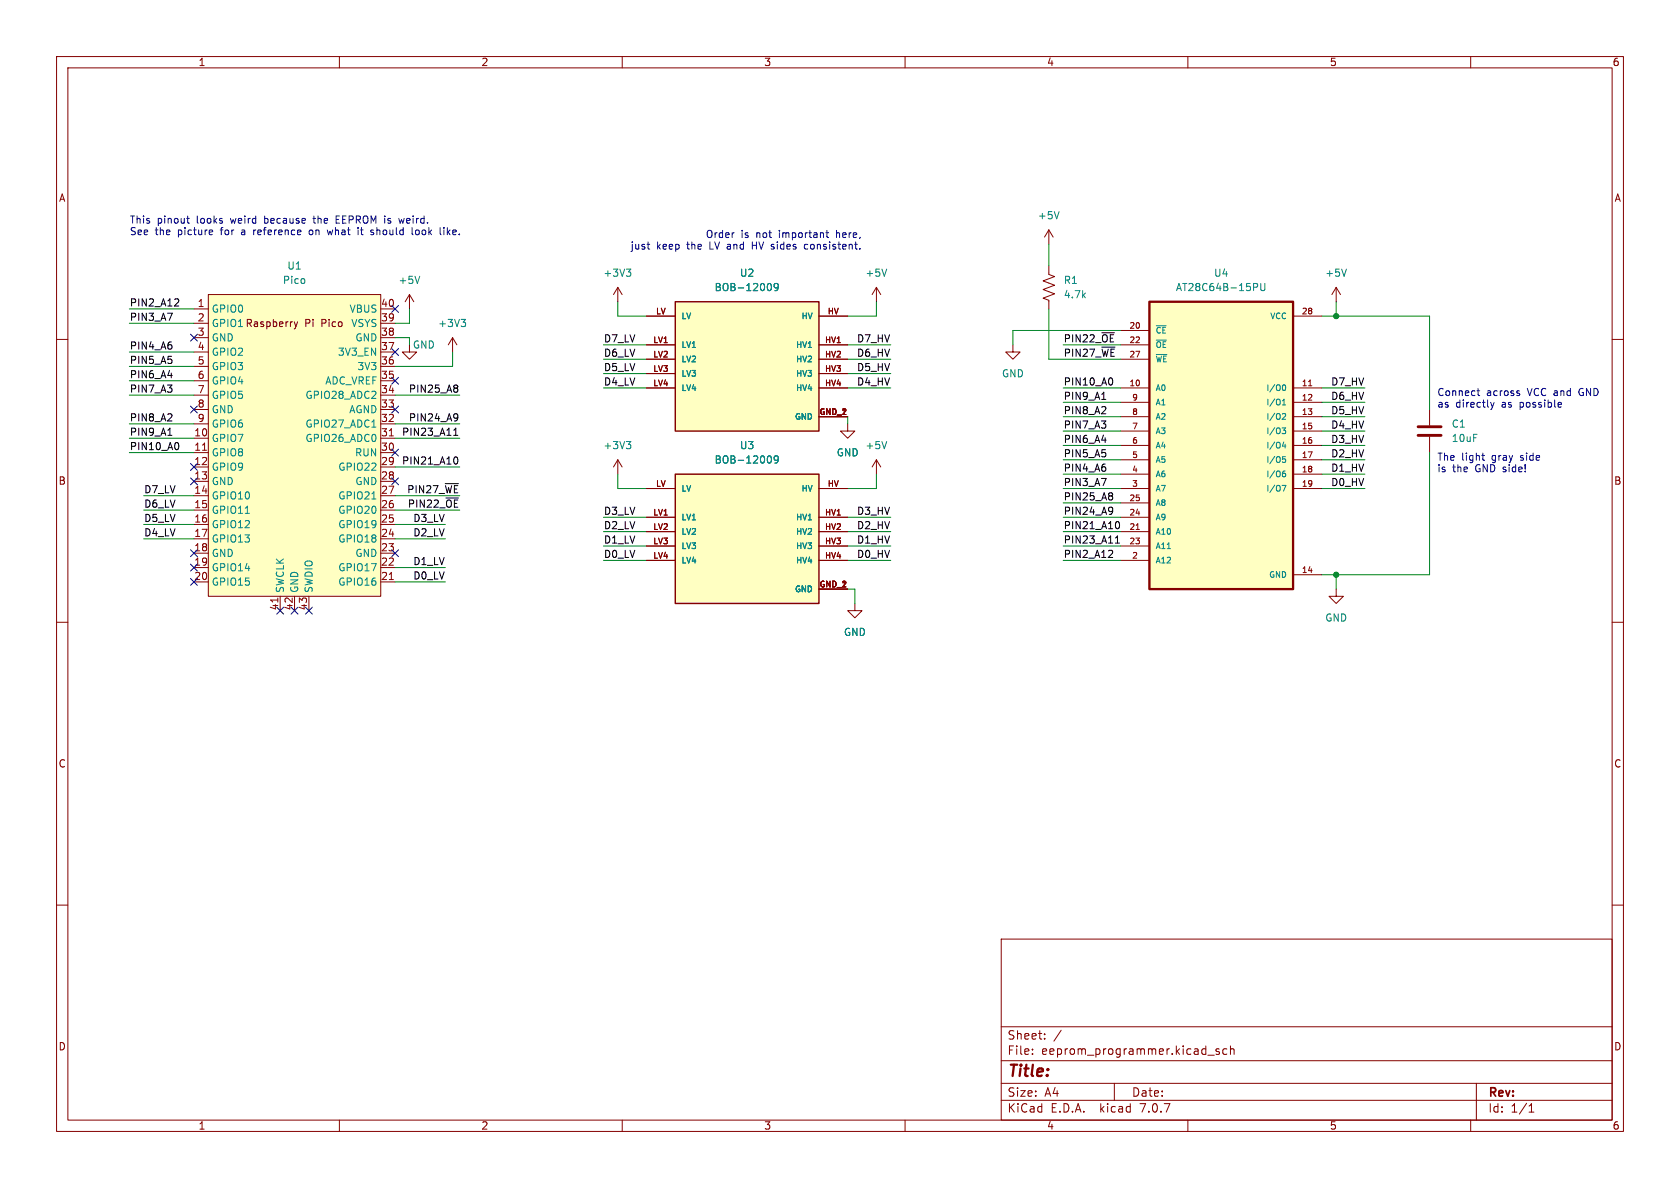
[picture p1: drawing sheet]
<svg xmlns="http://www.w3.org/2000/svg" width="297mm" height="210mm" viewBox="0 0 297 210" stroke-linecap="round" stroke-linejoin="round" font-family="sans-serif">
<g fill="none" stroke="#840000" stroke-width=".18">
<path d="M10 10h277v190h-277zM12 12h273v186h-273zM60 10v2M110 10v2M160 10v2M210 10v2M260 10v2M10 60h2M34.3 54.6h2.5M34.3 57.2h2.5M34.3 59.7h2.5M36.8 52.1h30.5v53.3h-30.5z"/>
<path d="M52 56.9l.3 .8M52.3 57.7l-.3 .5M52.6 56.9l-.3 .8M67.3 54.6h2.5M67.3 57.2h2.5M67.3 59.7h2.5M72.4 52.1l-.8 1.2M72.4 52.1v2.5M72.4 52.1l.8 1.2M80 59.7l-.8 1.3M80 59.7v2.5M80 59.7l.8 1.3"/>
<path d="M109.2 50.8v2.5M109.2 50.8l-.7 1.3M109.2 50.8l.8 1.3M114.3 55.9h5.1M144.8 55.9h5.1M154.9 50.8l-.7 1.3M154.9 50.8v2.5M154.9 50.8l.8 1.3M185.4 47v1.5l1 .4-2 .8 2 .7-2 .8 2 .7-2 .8 1 .4v1.5M185.4 40.6v2.6M185.4 40.6l-.7 1.3M185.4 40.6l.8 1.3"/>
<path d="M198.1 58.4h5.1M228.6 55.9h5.1M236.2 50.8l-.7 1.3M236.2 50.8v2.5M236.2 50.8l.8 1.3M285 60h2M34.3 77.5h2.5M34.3 74.9h2.5M34.3 72.4h2.5M34.3 69.9h2.5M34.3 67.3h2.5M34.3 64.8h2.5"/>
<path d="M34.3 62.2h2.5M35.8 79.6h.7M67.3 77.5h2.5M67.3 74.9h2.5M67.3 72.4h2.5M67.3 69.9h2.5M67.3 67.3h2.5M67.3 64.8h2.5M67.3 62.2h2.5M68.8 77.1h.7M72.4 61v1.2h1.3l-1.3 1.3-1.3-1.3h1.3M114.3 61h5.1"/>
<path d="M114.3 63.5h5.1M114.3 66h5.1M114.3 68.6h5.1M144.8 73.7h5.1M144.8 61h5.1M144.8 63.5h5.1M144.8 66h5.1M144.8 68.6h5.1M149.9 74.9v1.3h1.2l-1.2 1.3-1.3-1.3h1.3M179.1 61v1.2h1.2l-1.2 1.3-1.3-1.3h1.3M198.1 73.7h5.1M198.1 61h5.1"/>
<path d="M198.1 63.5h5.1M198.1 68.6h5.1M198.1 71.1h5.1M198.1 76.2h5.1M198.1 78.7h5.1M228.6 73.7h5.1M228.6 68.6h5.1M228.6 71.1h5.1M228.6 76.2h5.1M228.6 78.7h5.1M231.3 68.2h.6M252.7 72.4v2.8"/>
<path d="M252.7 77.2v2.8M34.3 80h2.5M34.3 82.6h2.5M34.3 85.1h2.5M34.3 87.6h2.5M34.3 90.2h2.5M34.3 92.7h2.5M34.3 95.3h2.5M34.3 97.8h2.5M67.3 80h2.5M67.3 82.6h2.5M67.3 85.1h2.5"/>
<path d="M67.3 87.6h2.5M67.3 90.2h2.5M67.3 92.7h2.5M67.3 95.3h2.5M67.3 97.8h2.5M109.2 81.3l-.7 1.3M109.2 81.3v2.5M109.2 81.3l.8 1.3M114.3 86.4h5.1M114.3 91.4h5.1M114.3 94h5.1M114.3 96.5h5.1"/>
<path d="M114.3 99.1h5.1M144.8 86.4h5.1M144.8 91.4h5.1M144.8 94h5.1M144.8 96.5h5.1M144.8 99.1h5.1M154.9 81.3v2.5M154.9 81.3l-.7 1.3M154.9 81.3l.8 1.3M198.1 86.4h5.1M198.1 91.4h5.1M198.1 94h5.1"/>
<path d="M198.1 96.5h5.1M198.1 99.1h5.1M198.1 81.3h5.1M198.1 83.8h5.1M198.1 88.9h5.1M200.9 93.6h.5M228.6 86.4h5.1M228.6 81.3h5.1M228.6 83.8h5.1M10 110h2M34.3 100.3h2.5M34.3 102.9h2.5"/>
<path d="M49.1 105.7v.7M49.5 105.4v2.6M52.1 105.4v2.6M54.6 105.4v2.6M67.3 100.3h2.5M67.3 102.9h2.5M68.8 102.5h.7M144.8 104.1h5.1M151.1 106.7v1.3h1.3l-1.3 1.2-1.2-1.2h1.2M228.6 101.6h5.1M236.2 104.1v1.3h1.3l-1.3 1.3-1.3-1.3h1.3M285 110h2"/>
<path d="M10 160h2M285 160h2M177 166h108v32h-108zM60 198v2M110 198v2M160 198v2M177 194.5h108M177 191.5h108M177 187.5h108M177 181.5h108M182.5 186.3v.1M182.5 185.5v.1"/>
<path d="M184.7 183.6v.1M184.7 182.8v.1M187.6 182.1l-1.3 2M197 191.5v3M210 198v2M213.5 186.5h1.2M215.5 185.5l-.3-.1-.2 .2v.2l.5 .2v.3h-.5M216.9 185.5l-.4-.1-.3 .3v.4l.1 .2h.6M217.5 185.5l.2-.1 .4 .1 .1 .9M217.5 184.9v1.5M260 198v2M261 191.5v6.5"/>
<path d="M270.3 196.6h.9M270.3 195.5l.4-.4v1.5"/>
</g>
<g fill="none" stroke="#008484" stroke-width=".18">
<path d="M187.2 37.4l-.4 1.3M74.2 48.8l-.4 1.3M81.5 56.5h.8l-.4 .4M82.1 56.9l.2 .3v.3l-.2 .2M110.7 47.6h.8l-.4 .5M111.3 48.1l.2 .2v.3l-.2 .2M136 50.1a.68 .68 0 0 1 .4 .6 .68 .68 0 0 1-.4 .7M137.6 50.7l-.3 .2-.3-.1-.1-.1 .1-.5 .3-.1 .2 .1a.84 .84 0 0 1-.3 1.2h-.2M156.8 47.6l-.5 1.2M204.4 57.6h1.7M221.6 50.1h.5l.2 .3-.1 .3-.6 .1M222.9 50.1v1l.2 .3 .4-.1 .1-.2v-1"/>
<path d="M238 47.6l-.4 1.2M65.7 75.5h.8M110.7 78h.8l-.4 .5M111.3 78.5l.2 .3v.3l-.2 .2M156.8 78l-.5 1.3M204.4 60.1h1.8M204.4 62.7h1.9M226.7 75.6h.6l-.3 .4 .2 .1 .1 .4-.2 .2h-.3M226.7 71.6h.6M226.7 70.9l.3-.3v1M226.8 73.2l.3-.1 .2 .3-.6 .7h.6M226.9 68.1l.1-.1a.54 .54 0 0 1 .3 .5 .54 .54 0 0 1-.3 .5h-.1"/>
<path d="M227 78.1l-.3 .8h.6M227.2 78.5v.7M43.4 90.7h.7M65.7 88.2h.8M136 80.6a.68 .68 0 0 1 .4 .6 .68 .68 0 0 1-.4 .7M137.6 81.1l-.3 .3-.3-.1-.1-.2 .1-.4 .3-.1 .2 .1a.84 .84 0 0 1-.3 1.2h-.2M226.7 85.8h.6l-.4 1M226.8 80.7h.4M226.8 83.7h.3l.2 .1-.1 .4h-.4M226.9 81.1h.2l.2 .2-.1 .4h-.3M227.2 83.3l-.3 .1"/>
</g>
<g fill="#ffffc2" stroke="#ffffc2" stroke-width=".18">
<path d="M119.4 83.8h25.4v22.9h-25.4z"/>
<path d="M119.4 53.3h25.4v22.9h-25.4z"/>
<path d="M36.8 52.1h30.5v53.3h-30.5z"/>
<path d="M203.2 53.3h25.4v50.8h-25.4z"/>
</g>
<path d="M119.4 53.3h25.4v22.9h-25.4zM119.4 83.8h25.4v22.9h-25.4z" fill="none" stroke="#840000" stroke-width=".25"/>
<path d="M250.7 77h4.1M250.7 75.4h4.1" fill="none" stroke="#840000" stroke-width=".51"/>
<path d="M203.2 53.3h25.4v50.8h-25.4z" fill="none" stroke="#840000" stroke-width=".41"/>
<g fill="none" stroke="#000" stroke-width=".18">
<path d="M31.4 52.8l.2 .3-.1 .3-.7 .7h.8M29.7 77h.7M31.4 78.3l.2 .4-.2 .7M80.2 77h.7M80.2 76.1l.4-.4v1.3M80.7 73.1l.2 .2a1.07 1.07 0 0 1-.1 1M80.7 68.1l.2 .2-.2 .3 .2 .3v.2l-.2 .2M80.9 73.7l-.2 .2M194.8 70.6h.7M196.5 66.9l.2 .4-.2 .7M80.5 80.8a.68 .68 0 0 1 .5 .6 .68 .68 0 0 1-.5 .6M196.5 89.7l.1 .1a1.07 1.07 0 0 1-.1 1"/>
<path d="M196.5 87.1l.2 .3-.2 .3 .2 .2v.2l-.2 .3M196.5 97.3l.2 .2-.1 .3-.7 .7h.8M196.7 90.2l-.2 .2M197.2 96h.7M197.2 95.1l.4-.4v1.3M197.5 92.2a.68 .68 0 0 1 .4 .6 .68 .68 0 0 1-.4 .7"/>
</g>
<g fill="none" stroke="#0000c2" stroke-width=".18">
<path d="M33 38.6h.5M33.2 39.3l.3 .2M55.3 38.6h.5M55.5 38.2l.1 1.2M59.4 38.8h.5M60 38.2h-.6v1.3h.6M71.5 38.6l-.3 .9-.2-.7-.3 .7M37.2 40.6l.3 .1 .1 .3-.6 .1M37.5 41.4l-.3 .1M44.9 40.6v.9M45.1 40.6l-.2 .3M55.1 40.6l-.3 .1-.2 .2 .1 .5 .4 .1"/>
<path d="M57.9 40.6l.2 .9 .2-.6 .3 .6M63.3 40.2v.1M63.7 40.6h.5M63.9 40.2v1.1l.2 .2M65.9 41.1l.2 .2-.2 .2M65.9 40.6l.1 .1M72.9 40.2v1.1l.1 .2M74 40.7l-.3-.1-.2 .3v.5l.2 .1 .3-.1M78.5 40.2v.1M78.5 40.6v.9M79.1 40.2v1.3M79.6 40.6l-.5 .5"/>
<path d="M114.4 43.2h.5M114.6 44h.3M133 42.8v1.2M133 43.4h.7M142.8 43.3l-.4-.1-.2 .2 .1 .6h.5M146 41.1h.5M146.2 40.7v1.1l.3 .2M261.1 69.1h.5M261.3 68.7v1.1l.3 .1M263.5 71.1l.3 .9M263.8 72l-.3 .4M264.1 71.1l-.3 .9"/>
<path d="M268.5 69.5l.2 .2-.2 .2M268.5 69.1h.1M275.9 71.1l.2 .3-.7 .2M276 71.9l-.1 .1M262 80.5h.4M262.1 81.2l.3 .2"/>
</g>
<g fill="none" stroke="#008400" stroke-width=".18">
<path d="M22.9 57.2h11.4M22.9 54.6h11.4M69.8 59.7h2.6v1.3M72.4 54.6v2.6h-2.6M109.2 53.3v2.6h5.1M154.9 53.3v2.6h-5M185.4 43.2v3.8M185.4 54.6v8.9h12.7M198.1 58.4h-19v2.6M233.7 55.9h19v16.5M236.2 53.3v2.6M22.9 69.9h11.4"/>
<path d="M22.9 67.3h11.4M22.9 62.2h11.4M22.9 64.8h11.4M22.9 77.5h11.4M22.9 74.9h11.4M69.8 69.9h11.5M69.8 77.5h11.5M69.8 74.9h11.5M80 62.2v2.6h-10.2M106.7 68.6h7.6M106.7 61h7.6M106.7 66h7.6"/>
<path d="M106.7 63.5h7.6M149.9 68.6h7.6M149.9 73.7v1.2M149.9 61h7.6M149.9 66h7.6M149.9 63.5h7.6M188 68.6h10.1M188 76.2h10.1M188 61h10.1M188 71.1h10.1M188 73.7h10.1M188 78.7h10.1"/>
<path d="M233.7 68.6h7.6M233.7 76.2h7.6M233.7 71.1h7.6M233.7 73.7h7.6M233.7 78.7h7.6M22.9 80h11.4M25.4 95.3h8.9M25.4 92.7h8.9M25.4 87.6h8.9M25.4 90.2h8.9M69.8 95.3h8.9M69.8 92.7h8.9"/>
<path d="M69.8 87.6h11.5M69.8 90.2h11.5M69.8 82.6h11.5M106.7 91.4h7.6M106.7 94h7.6M106.7 99.1h7.6M106.7 96.5h7.6M109.2 83.8v2.6h5.1M149.9 91.4h7.6M149.9 94h7.6M149.9 99.1h7.6M149.9 96.5h7.6"/>
<path d="M154.9 83.8v2.6h-5M188 88.9h10.1M188 81.3h10.1M188 91.4h10.1M188 94h10.1M188 83.8h10.1M188 86.4h10.1M188 99.1h10.1M188 96.5h10.1M233.7 81.3h7.6M233.7 83.8h7.6M233.7 86.4h7.6"/>
<path d="M252.7 80v21.6h-19M69.8 100.3h8.9M69.8 102.9h8.9M149.9 104.1h1.2v2.6M236.2 101.6v2.5"/>
</g>
<g fill="none" stroke="#000084" stroke-width=".18">
<path d="M33.7 59.1l1.2 1.2M34.9 59.1l-1.2 1.2M69.2 54l1.3 1.2M70.5 54l-1.3 1.2M33.7 71.8l1.2 1.2M34.9 71.8l-1.2 1.2M69.2 79.4l1.3 1.2M69.2 71.8l1.3 1.2M69.2 61.6l1.3 1.2M69.2 66.7l1.3 1.2M70.5 79.4l-1.3 1.2M70.5 71.8l-1.3 1.2"/>
<path d="M70.5 61.6l-1.3 1.2M70.5 66.7l-1.3 1.2M33.7 99.7l1.2 1.2M33.7 97.2l1.2 1.2M33.7 84.5l1.2 1.2M33.7 81.9l1.2 1.3M34.9 97.2l-1.2 1.2M34.9 99.7l-1.2 1.2M34.9 84.5l-1.2 1.2M34.9 81.9l-1.2 1.3M69.2 97.2l1.3 1.2M69.2 84.5l1.3 1.2"/>
<path d="M70.5 97.2l-1.3 1.2M70.5 84.5l-1.3 1.2M33.7 102.3l1.2 1.2M34.9 102.3l-1.2 1.2M48.9 107.3l1.2 1.3M50.1 107.3l-1.2 1.3M51.5 107.3l1.2 1.3M52.7 107.3l-1.2 1.3M54 107.3l1.2 1.3M55.2 107.3l-1.2 1.3"/>
</g>
<g fill="#008400" stroke="#008400" stroke-width=".18">
<circle cx="236.2" cy="101.6" r=".46"/>
<circle cx="236.2" cy="55.9" r=".46"/>
</g>
<text font-size="2.8" fill="#840000" x="178" y="190.9">Title:</text>
<g font-size="2.1" fill="#840000">
<text x="178" y="184">Sheet:</text>
<text x="178" y="186.7">File:</text>
<text x="184.1" y="186.7">eeprom_programmer.kicad_sch</text>
<text x="178" y="196.9">KiCad</text>
<text x="178" y="194.1">Size:</text>
<text x="184.7" y="194.1">A4</text>
<text x="185.7" y="196.9">E.D.A.</text>
<text x="194.6" y="196.9">kicad</text>
<text x="200" y="194.1">Date:</text>
<text x="201.8" y="196.9">7.0.7</text>
<text x="263" y="194.3">Rev:</text>
<text x="263" y="196.9">Id:</text>
<text x="267.1" y="196.9">1/1</text>
</g>
<g font-size="1.8" fill="#840000">
<text x="35" y="11.9">1</text>
<text x="85" y="11.9">2</text>
<text x="135" y="11.9">3</text>
<text x="185" y="11.9">4</text>
<text x="235" y="11.9">5</text>
<text x="285" y="11.9">6</text>
<text x="10.3" y="35.9">A</text>
<text x="285.3" y="35.9">A</text>
<text x="34.9" y="54.4">1</text>
<text x="34.9" y="56.9">2</text>
<text x="34.9" y="59.4">3</text>
<text x="53.9" y="58">Pi</text>
<text x="56.9" y="58">Pico</text>
<text x="67.3" y="59.4">38</text>
<text x="67.3" y="56.9">39</text>
<text x="67.3" y="54.4">40</text>
<text x="34.9" y="62">4</text>
<text x="34.9" y="64.5">5</text>
<text x="67.3" y="64.5">36</text>
<text x="67.3" y="62">37</text>
<text x="34.9" y="67.1">6</text>
<text x="34.9" y="69.6">7</text>
<text x="67.3" y="69.6">34</text>
<text x="67.3" y="67.1">35</text>
<text x="34.2" y="77.2">10</text>
<text x="34.9" y="72.1">8</text>
<text x="34.9" y="74.7">9</text>
<text x="67.3" y="77.2">31</text>
<text x="67.3" y="74.7">32</text>
<text x="67.3" y="72.1">33</text>
<text x="34.2" y="79.8">11</text>
<text x="34.2" y="82.3">12</text>
<text x="67.3" y="82.3">29</text>
<text x="67.3" y="79.8">30</text>
<text x="10.3" y="85.9">B</text>
<text x="34.2" y="84.8">13</text>
<text x="34.2" y="87.4">14</text>
<text x="34.2" y="89.9">15</text>
<text x="67.3" y="89.9">26</text>
<text x="67.3" y="87.4">27</text>
<text x="67.3" y="84.8">28</text>
<text x="285.3" y="85.9">B</text>
<text x="34.2" y="92.5">16</text>
<text x="34.2" y="95">17</text>
<text x="67.3" y="95">24</text>
<text x="67.3" y="92.5">25</text>
<text x="34.2" y="97.5">18</text>
<text x="34.2" y="100.1">19</text>
<text x="67.3" y="100.1">22</text>
<text x="67.3" y="97.5">23</text>
<text x="34.2" y="102.6">20</text>
<text x="49.3" y="108" transform="rotate(-90 49.3 108)">41</text>
<text x="51.8" y="108" transform="rotate(-90 51.8 108)">42</text>
<text x="54.4" y="108" transform="rotate(-90 54.4 108)">43</text>
<text x="67.3" y="102.6">21</text>
<text x="10.3" y="135.9">C</text>
<text x="285.3" y="135.9">C</text>
<text x="10.3" y="185.9">D</text>
<text x="285.3" y="185.9">D</text>
<text x="35" y="199.9">1</text>
<text x="85" y="199.9">2</text>
<text x="135" y="199.9">3</text>
<text x="185" y="199.9">4</text>
<text x="235" y="199.9">5</text>
<text x="285" y="199.9">6</text>
</g>
<g font-size="1.8" fill="#0000c2">
<text x="22.9" y="39.6">This</text>
<text x="22.9" y="41.7">See</text>
<text x="27.4" y="41.7">the</text>
<text x="27.8" y="39.6">pinout</text>
<text x="31.6" y="41.7">picture</text>
<text x="34.9" y="39.6">looks</text>
<text x="39.3" y="41.7">for</text>
<text x="41.1" y="39.6">weird</text>
<text x="43.1" y="41.7">a</text>
<text x="45.5" y="41.7">reference</text>
<text x="47.2" y="39.6">because</text>
<text x="55.5" y="41.7">on</text>
<text x="56.1" y="39.6">the</text>
<text x="59" y="41.7">what</text>
<text x="60.2" y="39.6">EEPROM is</text>
<text x="64.5" y="41.7">it</text>
<text x="67" y="41.7">should</text>
<text x="71.8" y="39.6">weird.</text>
<text x="74.5" y="41.7">look</text>
<text x="79.6" y="41.7">like.</text>
<text x="111.4" y="44.2">just</text>
<text x="116.1" y="44.2">keep</text>
<text x="121.6" y="44.2">the</text>
<text x="124.7" y="42.2">Order</text>
<text x="125.7" y="44.2">LV and</text>
<text x="131" y="42.2">is</text>
<text x="133.6" y="44.2">HV sides</text>
<text x="133.8" y="42.2">not</text>
<text x="138" y="42.2">important</text>
<text x="143.3" y="44.2">consistent.</text>
<text x="148.3" y="42.2">here,</text>
<text x="254" y="70.1">Connect</text>
<text x="262.8" y="70.1">across</text>
<text x="270.2" y="70.1">VCC and</text>
<text x="279.6" y="70.1">GND</text>
<text x="254" y="72.1">as</text>
<text x="257.3" y="72.1">directly</text>
<text x="265.6" y="72.1">as</text>
<text x="268.9" y="72.1">possible</text>
<text x="254" y="81.5">The</text>
<text x="254" y="83.6">is</text>
<text x="256.8" y="83.6">the</text>
<text x="258.4" y="81.5">light</text>
<text x="260.9" y="83.6">GND side!</text>
<text x="263.8" y="81.5">gray</text>
<text x="269.1" y="81.5">side</text>
</g>
<g font-size="1.8" fill="#008484">
<text x="183.4" y="39">+5V</text>
<text x="50.7" y="47.9">U1</text>
<text x="49.9" y="50.4">Pico</text>
<text x="70.4" y="50.4">+5V</text>
<text x="106.6" y="49.1">+3V3</text>
<text x="126.2" y="51.7">BOB-12009</text>
<text x="130.7" y="49.1">U2</text>
<text x="152.9" y="49.1">+5V</text>
<text x="188" y="50.4">R1</text>
<text x="188" y="52.9">4.7k</text>
<text x="207.8" y="51.7">AT28C64B-15PU</text>
<text x="214.5" y="49.1">U4</text>
<text x="234.2" y="49.1">+5V</text>
<text x="37.3" y="55.5">GPIO0</text>
<text x="37.3" y="58">GPIO1 Raspberry</text>
<text x="61.7" y="55.5">VBUS</text>
<text x="62" y="58">VSYS</text>
<text x="77.4" y="58">+3V3</text>
<text x="37.3" y="60.6">GND</text>
<text x="37.3" y="63.1">GPIO2</text>
<text x="37.3" y="65.6">GPIO3</text>
<text x="59.6" y="63.1">3V3_EN</text>
<text x="62.7" y="60.6">GND</text>
<text x="63.1" y="65.6">3V3</text>
<text x="72.9" y="61.8">GND</text>
<text x="37.3" y="68.2">GPIO4</text>
<text x="37.3" y="70.7">GPIO5</text>
<text x="53.9" y="70.7">GPIO28_ADC2</text>
<text x="57.4" y="68.2">ADC_VREF</text>
<text x="177" y="66.9">GND</text>
<text x="37.3" y="73.3">GND</text>
<text x="37.3" y="75.8">GPIO6</text>
<text x="53.9" y="75.8">GPIO27_ADC1</text>
<text x="61.6" y="73.3">AGND</text>
<text x="256.6" y="75.8">C1</text>
<text x="37.3" y="78.3">GPIO7</text>
<text x="37.3" y="80.9">GPIO8</text>
<text x="37.3" y="83.4">GPIO9</text>
<text x="53.9" y="78.3">GPIO26_ADC0</text>
<text x="59.7" y="83.4">GPIO22</text>
<text x="62.7" y="80.9">RUN</text>
<text x="106.6" y="79.6">+3V3</text>
<text x="126.2" y="82.1">BOB-12009</text>
<text x="130.7" y="79.6">U3</text>
<text x="147.8" y="80.9">GND</text>
<text x="152.9" y="79.6">+5V</text>
<text x="256.6" y="78.3">10uF</text>
<text x="37.3" y="86">GND</text>
<text x="37.3" y="88.5">GPIO10</text>
<text x="59.7" y="88.5">GPIO21</text>
<text x="62.7" y="86">GND</text>
<text x="37.3" y="91">GPIO11</text>
<text x="37.3" y="93.6">GPIO12</text>
<text x="59.7" y="93.6">GPIO19</text>
<text x="59.7" y="91">GPIO20</text>
<text x="37.3" y="96.1">GPIO13</text>
<text x="37.3" y="98.7">GND</text>
<text x="37.3" y="101.2">GPIO14</text>
<text x="59.7" y="101.2">GPIO17</text>
<text x="59.7" y="96.1">GPIO18</text>
<text x="62.7" y="98.7">GND</text>
<text x="37.3" y="103.7">GPIO15</text>
<text x="50.4" y="104.9" transform="rotate(-90 50.4 104.9)">SWCLK</text>
<text x="52.9" y="104.9" transform="rotate(-90 52.9 104.9)">GND</text>
<text x="55.5" y="104.9" transform="rotate(-90 55.5 104.9)">SWDIO</text>
<text x="59.7" y="103.7">GPIO16</text>
<text x="149.1" y="112.6">GND</text>
<text x="234.2" y="110.1">GND</text>
</g>
<g font-size="1.8">
<text x="22.9" y="54.3">PIN2_A12</text>
<text x="22.9" y="56.8">PIN3_A7</text>
<text x="22.9" y="61.9">PIN4_A6</text>
<text x="22.9" y="64.4">PIN5_A5</text>
<text x="106.7" y="65.7">D5_LV</text>
<text x="106.7" y="63.2">D6_LV</text>
<text x="106.7" y="60.6">D7_LV</text>
<text x="151.4" y="65.7">D5_HV</text>
<text x="151.4" y="60.6">D7_HV</text>
<text x="151.4" y="63.2">D6_HV</text>
<text x="188" y="60.6">PIN22_~{OE}</text>
<text x="188" y="63.2">PIN27_~{WE}</text>
<text x="22.9" y="67">PIN6_A4</text>
<text x="22.9" y="69.5">PIN7_A3</text>
<text x="72.2" y="69.5">PIN25_A8</text>
<text x="106.7" y="68.2">D4_LV</text>
<text x="151.4" y="68.2">D4_HV</text>
<text x="188" y="68.2">PIN10_A0</text>
<text x="188" y="70.8">PIN9_A1</text>
<text x="235.2" y="68.2">D7_HV</text>
<text x="235.2" y="70.8">D6_HV</text>
<text x="22.9" y="77.1">PIN9_A1</text>
<text x="22.9" y="74.6">PIN8_A2</text>
<text x="71" y="77.1">PIN23_A11</text>
<text x="72.2" y="74.6">PIN24_A9</text>
<text x="188" y="75.9">PIN7_A3</text>
<text x="188" y="73.3">PIN8_A2</text>
<text x="235.2" y="73.3">D5_HV</text>
<text x="235.2" y="75.9">D4_HV</text>
<text x="22.9" y="79.7">PIN10_A0</text>
<text x="71" y="82.2">PIN21_A10</text>
<text x="188" y="83.5">PIN4_A6</text>
<text x="188" y="78.4">PIN6_A4</text>
<text x="188" y="80.9">PIN5_A5</text>
<text x="235.2" y="83.5">D1_HV</text>
<text x="235.2" y="80.9">D2_HV</text>
<text x="235.2" y="78.4">D3_HV</text>
<text x="25.4" y="89.8">D6_LV</text>
<text x="25.4" y="87.3">D7_LV</text>
<text x="71.9" y="87.3">PIN27_~{WE}</text>
<text x="72" y="89.8">PIN22_~{OE}</text>
<text x="188" y="86">PIN3_A7</text>
<text x="188" y="88.6">PIN25_A8</text>
<text x="235.2" y="86">D0_HV</text>
<text x="25.4" y="92.4">D5_LV</text>
<text x="25.4" y="94.9">D4_LV</text>
<text x="73" y="92.4">D3_LV</text>
<text x="73" y="94.9">D2_LV</text>
<text x="106.7" y="91.1">D3_LV</text>
<text x="106.7" y="93.6">D2_LV</text>
<text x="151.4" y="93.6">D2_HV</text>
<text x="151.4" y="91.1">D3_HV</text>
<text x="188" y="91.1">PIN24_A9</text>
<text x="188" y="93.6">PIN21_A10</text>
<text x="73" y="100">D1_LV</text>
<text x="106.7" y="98.7">D0_LV</text>
<text x="106.7" y="96.2">D1_LV</text>
<text x="151.4" y="96.2">D1_HV</text>
<text x="151.4" y="98.7">D0_HV</text>
<text x="188" y="98.7">PIN2_A12</text>
<text x="188" y="96.2">PIN23_A11</text>
<text x="73" y="102.5">D0_LV</text>
</g>
<g font-size="1.4" fill="#840000">
<text x="115.9" y="55.6">LV</text>
<text x="146.2" y="55.6">HV</text>
<text x="199.6" y="58.2">20</text>
<text x="230" y="55.6">28</text>
<text x="115.4" y="60.7">LV1</text>
<text x="115.4" y="63.2">LV2</text>
<text x="115.4" y="65.8">LV3</text>
<text x="145.7" y="60.7">HV1</text>
<text x="145.7" y="63.2">HV2</text>
<text x="145.7" y="65.8">HV3</text>
<text x="199.6" y="60.7">22</text>
<text x="199.6" y="63.2">27</text>
<text x="115.4" y="68.3">LV4</text>
<text x="145.7" y="68.3">HV4</text>
<text x="199.6" y="68.3">10</text>
<text x="200" y="70.9">9</text>
<text x="230" y="68.3">11</text>
<text x="230" y="70.9">12</text>
<text x="144.8" y="73.4">GND_1</text>
<text x="148.7" y="73.4">2</text>
<text x="200" y="75.9">7</text>
<text x="200" y="73.4">8</text>
<text x="230" y="73.4">13</text>
<text x="230" y="75.9">15</text>
<text x="200" y="83.6">4</text>
<text x="200" y="81">5</text>
<text x="200" y="78.5">6</text>
<text x="230" y="78.5">16</text>
<text x="230" y="81">17</text>
<text x="230" y="83.6">18</text>
<text x="115.9" y="86.1">LV</text>
<text x="146.2" y="86.1">HV</text>
<text x="199.6" y="88.6">25</text>
<text x="200" y="86.1">3</text>
<text x="230" y="86.1">19</text>
<text x="115.4" y="91.2">LV1</text>
<text x="115.4" y="93.7">LV2</text>
<text x="145.7" y="91.2">HV1</text>
<text x="145.7" y="93.7">HV2</text>
<text x="199.6" y="93.7">21</text>
<text x="199.6" y="91.2">24</text>
<text x="115.4" y="96.3">LV3</text>
<text x="115.4" y="98.8">LV4</text>
<text x="145.7" y="96.3">HV3</text>
<text x="145.7" y="98.8">HV4</text>
<text x="199.6" y="96.3">23</text>
<text x="200" y="98.8">2</text>
<text x="230" y="101.3">14</text>
<text x="144.8" y="103.9">GND_1</text>
<text x="148.7" y="103.9">2</text>
</g>
<g font-size="1.4" fill="#008484">
<text x="120.4" y="56.6">LV</text>
<text x="141.6" y="56.6">HV</text>
<text x="204.2" y="59.2">~{CE}</text>
<text x="224.4" y="56.6">VCC</text>
<text x="120.4" y="61.7">LV1</text>
<text x="120.4" y="64.2">LV2</text>
<text x="140.6" y="61.7">HV1</text>
<text x="140.6" y="64.2">HV2</text>
<text x="204.2" y="61.7">~{OE}</text>
<text x="204.2" y="64.2">~{WE}</text>
<text x="120.4" y="66.8">LV3</text>
<text x="120.4" y="69.3">LV4</text>
<text x="140.6" y="66.8">HV3</text>
<text x="140.6" y="69.3">HV4</text>
<text x="204.2" y="69.3">A0</text>
<text x="204.2" y="71.9">A1</text>
<text x="223.7" y="69.3">I/O0</text>
<text x="223.7" y="71.9">I/O1</text>
<text x="140.4" y="74.4">GND</text>
<text x="204.2" y="76.9">A3</text>
<text x="204.2" y="74.4">A2</text>
<text x="223.7" y="74.4">I/O2</text>
<text x="223.7" y="76.9">I/O3</text>
<text x="204.2" y="82">A5</text>
<text x="204.2" y="79.5">A4</text>
<text x="223.7" y="79.5">I/O4</text>
<text x="223.7" y="82">I/O5</text>
<text x="120.4" y="87.1">LV</text>
<text x="141.6" y="87.1">HV</text>
<text x="204.2" y="89.6">A8</text>
<text x="204.2" y="87.1">A7</text>
<text x="204.2" y="84.6">A6</text>
<text x="223.7" y="84.6">I/O6</text>
<text x="223.7" y="87.1">I/O7</text>
<text x="120.4" y="92.2">LV1</text>
<text x="120.4" y="94.7">LV2</text>
<text x="140.6" y="92.2">HV1</text>
<text x="140.6" y="94.7">HV2</text>
<text x="204.2" y="94.7">A10</text>
<text x="204.2" y="92.2">A9</text>
<text x="120.4" y="97.3">LV3</text>
<text x="120.4" y="99.8">LV4</text>
<text x="140.6" y="97.3">HV3</text>
<text x="140.6" y="99.8">HV4</text>
<text x="204.2" y="99.8">A12</text>
<text x="204.2" y="97.3">A11</text>
<text x="140.4" y="104.9">GND</text>
<text x="224.2" y="102.3">GND</text>
</g>
</svg>
